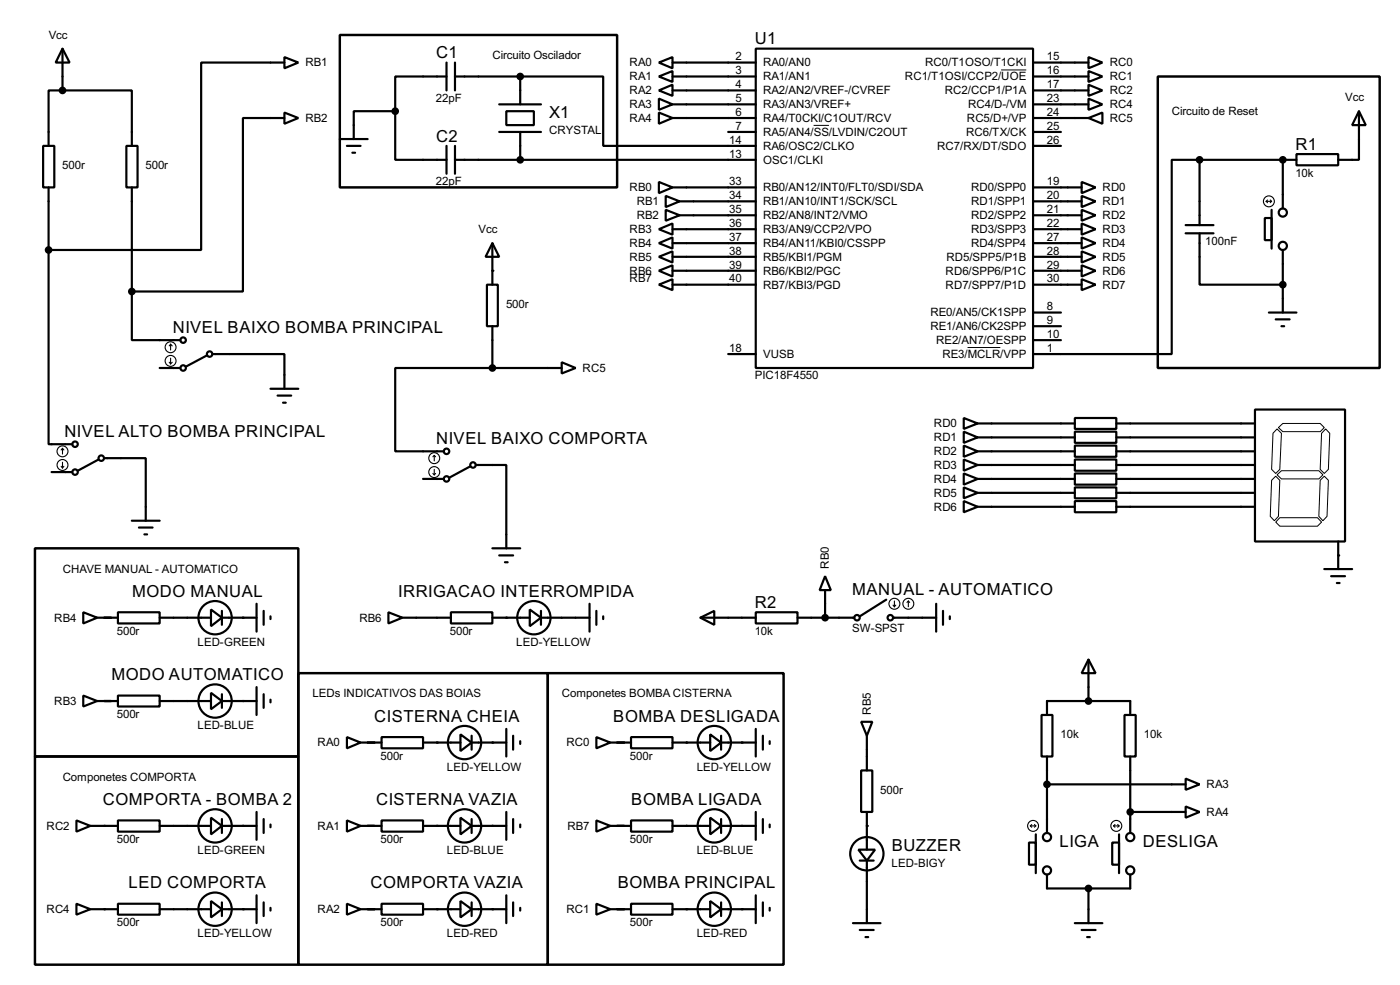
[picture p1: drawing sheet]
<svg xmlns="http://www.w3.org/2000/svg" width="256mm" height="180mm" viewBox="0 0 256 180" stroke-linecap="round" stroke-linejoin="round" font-family="sans-serif">
<g fill="none" stroke="#000" stroke-width=".4">
<path d="M11.5 8.9l1.3 2.6h-2.6zM11.5 16.6h12.7v10.1M11.5 16.6h-2.6v10.1M11.5 8.9v7.7M52.1 10.5l2.6 1-2.6 1zM52.1 11.5h-15.2v34.3h-28M81.8 14h-9.4v6.4M81.8 11.5v5.1M83.4 14h11.9M83.4 11.5v5.1M91.5 19.1h7.6M95.3 14h15.2v12.7h28"/>
<path d="M95.3 14v5.1M120.7 11.5l2.5-1v2zM120.7 14l2.5-1v2zM120.7 16.6l2.5-1.1v2.1zM120.7 18.1l2.5 1-2.5 1zM123.2 14h15.3M123.2 11.5h15.3M123.2 16.6h15.3M123.2 19.1h15.3M138.5 8.9h50.8v58.5h-50.8zM189.3 14h10.1M189.3 11.5h10.1"/>
<path d="M189.3 16.6h10.1M189.3 19.1h10.1M199.4 10.5l2.6 1-2.6 1zM199.4 13l2.6 1-2.6 1zM199.4 15.5l2.6 1.1-2.6 1zM199.4 18.1l2.6 1-2.6 1zM7.9 26.7h2.1v7.6h-2.1zM8.9 34.3v11.5M23.2 26.7h2v7.6h-2zM24.2 34.3v19.1M52.1 20.6l2.6 1-2.6 1.1zM52.1 21.6h-7.6v31.8h-20.3"/>
<path d="M62.3 25.5h5.1M63.6 26.7h2.5M64.6 28h.5M72.4 20.4h-7.6v5.1M72.4 20.4v8.9h9.4M81.8 26.7v5.1M83.4 29.3h55.1M83.4 26.7v5.1M91.5 24.2h7.6M92.8 20.4h5v2.5h-5zM95.3 24.2v5.1M120.7 33.3l2.5 1-2.5 1.1z"/>
<path d="M120.7 20.6l2.5 1-2.5 1.1zM122 35.9l2.5 1-2.5 1zM122 38.4l2.5 1-2.5 1zM123.2 34.3h15.3M123.2 21.6h15.3M124.5 36.9h14M124.5 39.4h14M133.4 24.2h5.1M189.3 36.9h8.9M189.3 39.4h8.9M189.3 34.3h8.9M189.3 21.6h10.1"/>
<path d="M189.3 24.2h5.1M189.3 26.7h5.1M198.2 33.3l2.5 1-2.5 1.1zM198.2 35.9l2.5 1-2.5 1zM198.2 38.4l2.5 1-2.5 1zM199.4 21.6l2.6-1v2.1zM219.8 29.3h-5.1v35.5h-25.4M219.8 29.3h17.7M219.8 29.3v11.9M231.7 39.9h1.3v4.1h-1.3zM233 38.4v7.1M235 29.3v8.9"/>
<path d="M237.5 28.2h7.7v2.1h-7.7zM249 20.4l1.2 2.5h-2.5zM249 20.4v8.9h-3.8M8.9 45.8v35.5h4.4M24.2 53.4v8.9h8.9M89.2 52.1h2v7.6h-2zM90.2 44.5l1.3 2.5h-2.5zM90.2 44.5v7.6M90.2 59.7v7.7M120.7 47l2.5-1v2.1zM120.7 44.5l2.5-1v2zM120.7 42l2.5-1.1v2.1z"/>
<path d="M120.7 49.6l2.5-1v2zM120.7 52.1l2.5-1v2zM123.2 42h15.3M123.2 44.5h15.3M123.2 47h15.3M123.2 49.6h15.3M123.2 52.1h15.3M189.3 42h8.9M189.3 44.5h8.9M189.3 47h8.9M189.3 49.6h8.9M189.3 52.1h8.9"/>
<path d="M189.3 57.2h5.1M189.3 59.7h5.1M198.2 40.9l2.5 1.1-2.5 1zM198.2 43.5l2.5 1-2.5 1zM198.2 46l2.5 1-2.5 1.1zM198.2 48.6l2.5 1-2.5 1zM198.2 51.1l2.5 1-2.5 1zM217.2 41.2h5.1M217.2 42.7h5.1M219.8 42.7v9.4h15.2M232.5 57.2h5M233.7 58.5h2.6"/>
<path d="M234.8 59.7h.5M235 45.8v11.4M29.3 67.4h3.8M37.9 65.1l-3.8 2M38.9 64.8h13.2v6.4M49.6 71.2h5.1M50.9 72.4h2.5M51.9 73.7h.5M90.2 67.4h-17.8v15.2h8.9M90.2 67.4h12.7M102.9 66.3l2.6 1.1-2.6 1zM133.4 64.8h5.1"/>
<path d="M176.6 79l2.5 1.1-2.5 1zM176.6 76.5l2.5 1-2.5 1zM179.1 77.5h17.8M189.3 62.3h5.1M196.9 76.5h7.6v2h-7.6zM196.9 79h7.6v2.1h-7.6zM204.5 77.5h25.4M229.9 75h16.5v24.1h-16.5zM9.5 86.4h3.8M18.1 84.1l-3.8 2.1M19.1 83.9h7.6v11.4M24.2 95.3h5.1"/>
<path d="M25.5 96.6h2.5M26.5 97.8h.5M77.5 87.7h3.8M86.2 85.4l-3.8 2M87.2 85.1h5.6v15.3M176.6 81.6l2.5 1-2.5 1zM176.6 84.1l2.5 1-2.5 1.1zM176.6 86.7l2.5 1-2.5 1zM176.6 89.2l2.5 1-2.5 1zM176.6 91.7l2.5 1.1-2.5 1zM179.1 80.1h17.8M179.1 82.6h17.8"/>
<path d="M179.1 85.1h17.8M179.1 87.7h17.8M179.1 90.2h17.8M179.1 92.8h17.8M196.9 81.6h7.6v2h-7.6zM196.9 84.1h7.6v2.1h-7.6zM196.9 86.7h7.6v2h-7.6zM196.9 89.2h7.6v2h-7.6zM196.9 91.7h7.6v2.1h-7.6zM204.5 80.1h25.4M204.5 82.6h25.4M204.5 85.1h25.4"/>
<path d="M204.5 87.7h25.4M204.5 90.2h25.4M204.5 92.8h25.4M245.2 99.1v5.1M15.3 112.1l2.5 1-2.5 1zM17.8 113.1h3.8M21.6 112.1h7.7v2h-7.7zM29.3 113.1h9.4M38.7 111.6l2 1.5-2 1.5zM40.7 113.1h6.3M40.7 111.8v2.6M47 110.5v5.1"/>
<path d="M48.3 111.8v2.6M49.6 112.8v.5M71.2 112.1l2.5 1-2.5 1zM73.7 113.1h8.9M82.6 112.1h7.6v2h-7.6zM90.2 113.1h6.9M90.2 100.4h5.1M91.5 101.7h2.5M92.5 102.9h.5M97.1 111.6l2 1.5-2 1.5zM99.1 113.1h8.9M99.1 111.8v2.6"/>
<path d="M108 110.5v5.1M109.3 111.8v2.6M110.5 112.8v.5M128.3 113.1l2.6-1.3v2.6zM128.3 113.1h10.2M138.5 112.1h7.6v2h-7.6zM146.1 113.1h10.4M151.2 105.5l1 2.5h-2zM151.2 108v5.1M162.4 109.8l-4.9 3M163.6 113.1h7.9M171.5 110.5v5.1"/>
<path d="M172.8 111.8v2.6M174 112.8v.5M242.6 104.2h5.1M243.9 105.5h2.5M244.9 106.7h.5M15.3 127.3l2.5 1-2.5 1zM17.8 128.3h3.8M21.6 127.3h7.7v2h-7.7zM29.3 128.3h9.4M38.7 126.8l2 1.5-2 1.5zM40.7 128.3h6.3M40.7 127.1v2.5"/>
<path d="M47 125.8v5.1M48.3 127.1v2.5M49.6 128.1v.5M63.6 134.9l2.5 1-2.5 1.1zM66.1 135.9h3.8M69.9 134.9h7.6v2.1h-7.6zM77.5 135.9h6.9M84.4 134.4l2 1.5-2 1.6zM86.4 135.9h6.4M86.4 134.7v2.5M92.8 133.4v5.1M94 134.7v2.5"/>
<path d="M95.3 135.7v.5M109.3 134.9l2.5 1-2.5 1.1zM111.8 135.9h3.8M115.6 134.9h7.6v2.1h-7.6zM123.2 135.9h6.9M130.1 134.4l2 1.5-2 1.6zM132.1 135.9h6.4M132.1 134.7v2.5M138.5 133.4v5.1M139.8 134.7v2.5M141 135.7v.5M157.8 132.1h2l-1 2.6z"/>
<path d="M158.8 134.7v6.3M190.8 130.9h2v7.6h-2zM191.8 130.9v-2.6h15.3v2.6M191.8 138.5v14M199.4 120.7l1.3 2.5h-2.5zM199.4 120.7v7.6M206 130.9h2.1v7.6h-2.1zM207.1 138.5v14M14 150.2l2.6 1-2.6 1zM16.6 151.2h5M21.6 150.2h7.7v2h-7.7zM29.3 151.2h9.4"/>
<path d="M38.7 149.7l2 1.5-2 1.5zM40.7 151.2h6.3M40.7 149.9v2.6M47 148.6v5.1M48.3 149.9v2.6M49.6 150.9v.5M63.6 150.2l2.5 1-2.5 1zM66.1 151.2h3.8M69.9 150.2h7.6v2h-7.6zM77.5 151.2h6.9M84.4 149.7l2 1.5-2 1.5zM86.4 151.2h6.4"/>
<path d="M86.4 149.9v2.6M92.8 148.6v5.1M94 149.9v2.6M95.3 150.9v.5M109.3 150.2l2.5 1-2.5 1zM111.8 151.2h3.8M115.6 150.2h7.6v2h-7.6zM123.2 151.2h6.9M130.1 149.7l2 1.5-2 1.5zM132.1 151.2h6.4M132.1 149.9v2.6M138.5 148.6v5.1"/>
<path d="M139.8 149.9v2.6M141 150.9v.5M157.3 155.5h3l-1.5 2zM157.5 157.5h2.6M157.8 141h2v7.6h-2zM158.8 148.6v6.9M158.8 157.5v11.5M188.5 154.2h1.3v4.1h-1.3zM189.8 152.7v7.1M191.8 143.6h25.4M203.8 154.2h1.2v4.1h-1.2zM205 152.7v7.1"/>
<path d="M207.1 148.6h10.1M217.2 142.5l2.6 1.1-2.6 1zM217.2 147.6l2.6 1-2.6 1.1zM14 165.4l2.6 1-2.6 1zM16.6 166.4h5M21.6 165.4h7.7v2h-7.7zM29.3 166.4h9.4M38.7 164.9l2 1.5-2 1.5zM40.7 166.4h6.3M40.7 165.2v2.5M47 163.9v5.1M48.3 165.2v2.5"/>
<path d="M49.6 166.2v.5M63.6 165.4l2.5 1-2.5 1zM66.1 166.4h3.8M69.9 165.4h7.6v2h-7.6zM77.5 166.4h6.9M84.4 164.9l2 1.5-2 1.5zM86.4 166.4h6.4M86.4 165.2v2.5M92.8 163.9v5.1M94 165.2v2.5M95.3 166.2v.5M109.3 165.4l2.5 1-2.5 1z"/>
<path d="M111.8 166.4h3.8M115.6 165.4h7.6v2h-7.6zM123.2 166.4h6.9M130.1 164.9l2 1.5-2 1.5zM132.1 166.4h6.4M132.1 165.2v2.5M138.5 163.9v5.1M139.8 165.2v2.5M141 166.2v.5M156.3 169h5M157.5 170.2h2.6M158.6 171.5h.5"/>
<path d="M191.8 160.1v2.5h15.3v-2.5M196.9 169h5.1M198.2 170.2h2.5M199.2 171.5h.5M199.4 162.6v6.4"/>
<circle cx="235" cy="38.9" r=".75"/>
<circle cx="235" cy="45" r=".75"/>
<circle cx="33.5" cy="62.3" r=".5"/>
<circle cx="33.5" cy="67.4" r=".5"/>
<circle cx="38.4" cy="64.8" r=".5"/>
<circle cx="13.7" cy="86.4" r=".5"/>
<circle cx="13.7" cy="81.3" r=".5"/>
<circle cx="18.5" cy="83.9" r=".5"/>
<circle cx="81.8" cy="82.6" r=".5"/>
<circle cx="81.8" cy="87.7" r=".5"/>
<circle cx="86.6" cy="85.1" r=".5"/>
<circle cx="39.4" cy="113.1" r="3.1"/>
<circle cx="97.8" cy="113.1" r="3.1"/>
<circle cx="157" cy="113.1" r=".5"/>
<circle cx="163.1" cy="113.1" r=".5"/>
<circle cx="39.4" cy="128.3" r="3.1"/>
<circle cx="85.1" cy="135.9" r="3.1"/>
<circle cx="130.8" cy="135.9" r="3.1"/>
<circle cx="39.4" cy="151.2" r="3.1"/>
<circle cx="85.1" cy="151.2" r="3.1"/>
<circle cx="130.8" cy="151.2" r="3.1"/>
<circle cx="158.8" cy="156.3" r="3.1"/>
<circle cx="191.8" cy="159.3" r=".75"/>
<circle cx="191.8" cy="153.2" r=".75"/>
<circle cx="207" cy="159.3" r=".75"/>
<circle cx="207" cy="153.2" r=".75"/>
<circle cx="39.4" cy="166.4" r="3.1"/>
<circle cx="85.1" cy="166.4" r="3.1"/>
<circle cx="130.8" cy="166.4" r="3.1"/>
</g>
<g fill="#000">
<circle cx="235" cy="29.3" r=".2"/>
<circle cx="90.2" cy="49.6" r=".2"/>
<circle cx="44.5" cy="113.1" r=".2"/>
<circle cx="92.8" cy="113.1" r=".2"/>
<circle cx="245.2" cy="101.7" r=".2"/>
<circle cx="44.5" cy="128.3" r=".2"/>
<circle cx="80.1" cy="135.9" r=".2"/>
<circle cx="90.2" cy="135.9" r=".2"/>
<circle cx="125.8" cy="135.9" r=".2"/>
<circle cx="135.9" cy="135.9" r=".2"/>
<circle cx="19.1" cy="151.2" r=".2"/>
<circle cx="44.5" cy="151.2" r=".2"/>
<circle cx="80.1" cy="151.2" r=".2"/>
<circle cx="90.2" cy="151.2" r=".2"/>
<circle cx="125.8" cy="151.2" r=".2"/>
<circle cx="135.9" cy="151.2" r=".2"/>
<circle cx="158.8" cy="151.2" r=".2"/>
<circle cx="19.1" cy="166.4" r=".2"/>
<circle cx="44.5" cy="166.4" r=".2"/>
<circle cx="80.1" cy="166.4" r=".2"/>
<circle cx="90.2" cy="166.4" r=".2"/>
<circle cx="125.8" cy="166.4" r=".2"/>
<circle cx="135.9" cy="166.4" r=".2"/>
</g>
<path d="M62.3 6.4h50.8v27.9h-50.8zM212.1 14h40.7v53.4h-40.7zM6.4 100.4h48.3v38.1h-48.3zM6.4 138.5h48.3v38.1h-48.3zM54.7 123.2h45.7v53.4h-45.7zM100.4 123.2h43.2v53.4h-43.2z" fill="none" stroke="#000" stroke-width=".45"/>
<path d="M183.4 12.8h4.6M149.1 23h2.8M177.3 63.6h6M234 78.5l.8 .8-.3 6.6-.8 .8-.7-.8 .2-6.6zM234.2 78.3l.8-.8h6.9l.7 .8-.7 .7h-6.9zM242.9 78.5l.7 .8-.2 6.6-.8 .8-.7-.8 .2-6.6zM233 87.9l.7-.7 .8 .7-.3 6.6-.7 .8-.8-.8zM234 86.9l.8-.7h6.8l.8 .7-.8 .8h-6.8zM234.5 94.8h6.9l.7 .8-.7 .7h-6.9l-.8-.7zM241.9 87.9l.7-.7 .8 .7-.3 6.6-.7 .8-.8-.8z" fill="none" stroke="#000" stroke-width=".18"/>
<g fill="#000" stroke="#000" stroke-width=".4">
<circle cx="11.4" cy="16.6" r=".5"/>
<circle cx="95.3" cy="14" r=".5"/>
<circle cx="72.4" cy="20.4" r=".5"/>
<circle cx="95.3" cy="29.3" r=".5"/>
<circle cx="219.7" cy="29.3" r=".5"/>
<circle cx="235" cy="29.3" r=".5"/>
<circle cx="8.9" cy="45.8" r=".5"/>
<circle cx="24.1" cy="53.4" r=".5"/>
<circle cx="235" cy="52.1" r=".5"/>
<circle cx="90.2" cy="67.4" r=".5"/>
<circle cx="151.1" cy="113.1" r=".5"/>
<circle cx="199.4" cy="128.3" r=".5"/>
<circle cx="191.8" cy="143.6" r=".5"/>
<circle cx="207" cy="148.6" r=".5"/>
<circle cx="199.4" cy="162.6" r=".5"/>
</g>
<g fill="none" stroke="#000" stroke-width=".2">
<path d="M232 36.9h1M232 36.9l.2 .2M232.2 36.6l-.2 .3M232.7 36.6l.3 .3M233 36.9l-.3 .2M31 66.3l.3 .3M31.3 63l.3 .3M31.3 63l-.3 .3M31.3 63v1.1M31.3 65.6v1M31.6 66.3l-.3 .3M11.2 85.4l.3 .3"/>
<path d="M11.5 82.1l.2 .3M11.5 82.1l-.3 .3M11.5 82.1v1M11.5 84.6v1.1M11.7 85.4l-.2 .3M79.3 86.7l.3 .2M79.6 83.4l.2 .2M79.6 83.4l-.3 .2M79.6 83.4v1M79.6 85.9v1M79.8 86.7l-.2 .2M163.6 110.8l.3 .3"/>
<path d="M163.9 110v1.1M164.1 110.8l-.2 .3M166.4 110l-.2 .3M166.4 110l.3 .3M166.4 110v1.1M188.8 151.2h1M188.8 151.2l.2 .2M189 150.9l-.2 .3M189.5 150.9l.3 .3M189.8 151.2l-.3 .2M204 151.2h1M204 151.2l.3 .2"/>
<path d="M204.3 150.9l-.3 .3M204.8 150.9l.2 .3M205 151.2l-.2 .2"/>
<circle cx="232.4" cy="36.9" r="1"/>
<circle cx="31.2" cy="66.1" r="1"/>
<circle cx="31.2" cy="63.6" r="1"/>
<circle cx="11.4" cy="82.6" r="1"/>
<circle cx="11.4" cy="85.1" r="1"/>
<circle cx="79.5" cy="83.9" r="1"/>
<circle cx="79.5" cy="86.4" r="1"/>
<circle cx="163.8" cy="110.5" r="1"/>
<circle cx="166.4" cy="110.5" r="1"/>
<circle cx="189.2" cy="151.2" r="1"/>
<circle cx="204.5" cy="151.2" r="1"/>
</g>
<g font-size="3.4">
<text x="79.9" y="10.6">C1</text>
<text x="138.3" y="8.1">U1</text>
<text x="100.6" y="21.7">X1</text>
<text x="79.9" y="25.9">C2</text>
<text x="237.4" y="27.4">R1</text>
<text x="31.7" y="61">NIVEL BAIXO BOMBA PRINCIPAL</text>
<text x="11.8" y="80">NIVEL ALTO BOMBA PRINCIPAL</text>
<text x="79.9" y="81.3">NIVEL BAIXO COMPORTA</text>
<text x="24.2" y="109.2">MODO MANUAL</text>
<text x="73" y="109.2">IRRIGACAO INTERROMPIDA</text>
<text x="138.3" y="111.3">R2</text>
<text x="156.1" y="109">MANUAL - AUTOMATICO</text>
<text x="20.4" y="124.5">MODO AUTOMATICO</text>
<text x="68.6" y="132.1">CISTERNA CHEIA</text>
<text x="112.4" y="132.1">BOMBA DESLIGADA</text>
<text x="18.9" y="147.3">COMPORTA - BOMBA 2</text>
<text x="68.9" y="147.3">CISTERNA VAZIA</text>
<text x="115.7" y="147.3">BOMBA LIGADA</text>
<text x="163.4" y="155.8">BUZZER</text>
<text x="194.1" y="155">LIGA</text>
<text x="209.4" y="155">DESLIGA</text>
<text x="23.6" y="162.6">LED COMPORTA</text>
<text x="67.9" y="162.6">COMPORTA VAZIA</text>
<text x="113.2" y="162.6">BOMBA PRINCIPAL</text>
</g>
<g font-size="2.4">
<text x="8.9" y="7.1">Vcc</text>
<text x="90.2" y="10.8">Circuito Oscilador</text>
<text x="134.8" y="11.1">2</text>
<text x="191.8" y="11.1">15</text>
<text x="55.9" y="12.2">RB1</text>
<text x="115.3" y="12.2">RA0</text>
<text x="115.3" y="14.7">RA1</text>
<text x="115.3" y="17.3">RA2</text>
<text x="134.8" y="13.6">3</text>
<text x="134.8" y="16.2">4</text>
<text x="139.8" y="12.2">RA0/AN0</text>
<text x="139.8" y="14.7">RA1/AN1</text>
<text x="139.8" y="17.3">RA2/AN2/VREF-/CVREF</text>
<text x="165.8" y="14.7">RC1/T1OSI/CCP2/UOE</text>
<text x="169.5" y="12.2">RC0/T1OSO/T1CKI</text>
<text x="173.1" y="17.3">RC2/CCP1/P1A</text>
<text x="191.8" y="13.6">16</text>
<text x="191.8" y="16.2">17</text>
<text x="203.3" y="12.2">RC0</text>
<text x="203.3" y="14.7">RC1</text>
<text x="203.3" y="17.3">RC2</text>
<text x="55.9" y="22.3">RB2</text>
<text x="79.9" y="18.7">22pF</text>
<text x="115.3" y="19.8">RA3</text>
<text x="115.3" y="22.3">RA4</text>
<text x="134.8" y="18.7">5</text>
<text x="134.8" y="21.2">6</text>
<text x="134.8" y="23.8">7</text>
<text x="139.8" y="19.8">RA3/AN3/VREF+</text>
<text x="139.8" y="22.3">RA4/T0CKI/C1OUT/RCV</text>
<text x="177.1" y="22.3">RC5/D+/VP</text>
<text x="177.3" y="19.8">RC4/D-/VM</text>
<text x="191.8" y="18.7">23</text>
<text x="191.8" y="21.2">24</text>
<text x="191.8" y="23.8">25</text>
<text x="203.3" y="19.8">RC4</text>
<text x="203.3" y="22.3">RC5</text>
<text x="214.7" y="21">Circuito de Reset</text>
<text x="246.4" y="18.5">Vcc</text>
<text x="100.6" y="24.6">CRYSTAL</text>
<text x="133.6" y="26.3">14</text>
<text x="133.6" y="28.9">13</text>
<text x="139.8" y="24.9">RA5/AN4/SS/LVDIN/C2OUT</text>
<text x="139.8" y="27.4">RA6/OSC2/CLKO</text>
<text x="139.8" y="30">OSC1/CLKI</text>
<text x="171.7" y="27.4">RC7/RX/DT/SDO</text>
<text x="177" y="24.9">RC6/TX/CK</text>
<text x="191.8" y="26.3">26</text>
<text x="11.4" y="31">500r</text>
<text x="26.7" y="31">500r</text>
<text x="79.9" y="33.9">22pF</text>
<text x="115.3" y="35">RB0</text>
<text x="133.6" y="33.9">33</text>
<text x="139.8" y="35">RB0/AN12/INT0/FLT0/SDI/SDA</text>
<text x="177.9" y="35">RD0/SPP0</text>
<text x="191.8" y="33.9">19</text>
<text x="202" y="35">RD0</text>
<text x="237.3" y="32.4">10k</text>
<text x="116.6" y="37.6">RB1</text>
<text x="116.6" y="40.1">RB2</text>
<text x="133.6" y="36.5">34</text>
<text x="133.6" y="39">35</text>
<text x="133.6" y="41.6">36</text>
<text x="139.8" y="37.6">RB1/AN10/INT1/SCK/SCL</text>
<text x="139.8" y="40.1">RB2/AN8/INT2/VMO</text>
<text x="177.9" y="37.6">RD1/SPP1</text>
<text x="177.9" y="40.1">RD2/SPP2</text>
<text x="191.8" y="36.5">20</text>
<text x="191.8" y="39">21</text>
<text x="191.8" y="41.6">22</text>
<text x="202" y="37.6">RD1</text>
<text x="202" y="40.1">RD2</text>
<text x="87.7" y="42.7">Vcc</text>
<text x="115.3" y="47.7">RB5</text>
<text x="115.3" y="45.2">RB4</text>
<text x="115.3" y="42.7">RB3</text>
<text x="133.6" y="44.1">37</text>
<text x="133.6" y="46.6">38</text>
<text x="139.8" y="42.7">RB3/AN9/CCP2/VPO</text>
<text x="139.8" y="45.2">RB4/AN11/KBI0/CSSPP</text>
<text x="139.8" y="47.7">RB5/KBI1/PGM</text>
<text x="173.4" y="47.7">RD5/SPP5/P1B</text>
<text x="177.9" y="42.7">RD3/SPP3</text>
<text x="177.9" y="45.2">RD4/SPP4</text>
<text x="191.8" y="44.1">27</text>
<text x="191.8" y="46.6">28</text>
<text x="202" y="42.7">RD3</text>
<text x="202" y="45.2">RD4</text>
<text x="202" y="47.7">RD5</text>
<text x="220.8" y="44.9">100nF</text>
<text x="115.3" y="50.3">RB6</text>
<text x="118.3" y="51.7">7</text>
<text x="133.6" y="49.2">39</text>
<text x="133.6" y="51.7">40</text>
<text x="139.8" y="50.3">RB6/KBI2/PGC</text>
<text x="139.8" y="52.8">RB7/KBI3/PGD</text>
<text x="173.2" y="50.3">RD6/SPP6/P1C</text>
<text x="173.2" y="52.8">RD7/SPP7/P1D</text>
<text x="191.8" y="49.2">29</text>
<text x="191.8" y="51.7">30</text>
<text x="202" y="50.3">RD6</text>
<text x="202" y="52.8">RD7</text>
<text x="92.7" y="56.4">500r</text>
<text x="170.4" y="57.9">RE0/AN5/CK1SPP</text>
<text x="191.8" y="56.8">8</text>
<text x="191.8" y="59.3">9</text>
<text x="133.6" y="64.4">18</text>
<text x="139.8" y="65.5">VUSB</text>
<text x="170.4" y="60.4">RE1/AN6/CK2SPP</text>
<text x="171.5" y="63">RE2/AN7/OESPP</text>
<text x="172.6" y="65.5">RE3/MCLR/VPP</text>
<text x="191.8" y="61.9">10</text>
<text x="191.8" y="64.4">1</text>
<text x="106.7" y="68.1">RC5</text>
<text x="138.3" y="69.5">PIC18F4550</text>
<text x="171.1" y="83.3">RD2</text>
<text x="171.1" y="80.8">RD1</text>
<text x="171.1" y="78.2">RD0</text>
<text x="171.1" y="85.8">RD3</text>
<text x="171.1" y="88.4">RD4</text>
<text x="171.1" y="90.9">RD5</text>
<text x="171.1" y="93.5">RD6</text>
<text x="11.5" y="104.8">CHAVE MANUAL - AUTOMATICO</text>
<text x="151.9" y="104.1" transform="rotate(-90 151.9 104.1)">RB0</text>
<text x="9.9" y="113.8">RB4</text>
<text x="65.8" y="113.8">RB6</text>
<text x="21.4" y="116.2">500r</text>
<text x="36.2" y="118.2">LED-GREEN</text>
<text x="82.4" y="116.2">500r</text>
<text x="94.6" y="118.2">LED-YELLOW</text>
<text x="138.3" y="116.2">10k</text>
<text x="156.1" y="115.7">SW-SPST</text>
<text x="9.9" y="129">RB3</text>
<text x="21.4" y="131.4">500r</text>
<text x="57.2" y="127.7">LEDs INDICATIVOS DAS BOIAS</text>
<text x="102.9" y="127.7">Componetes BOMBA CISTERNA</text>
<text x="159.5" y="130.8" transform="rotate(-90 159.5 130.8)">RB5</text>
<text x="36.2" y="133.5">LED-BLUE</text>
<text x="58.2" y="136.6">RA0</text>
<text x="103.8" y="136.6">RC0</text>
<text x="194.3" y="135.2">10k</text>
<text x="209.5" y="135.2">10k</text>
<text x="11.5" y="142.9">Componetes COMPORTA</text>
<text x="69.7" y="139.1">500r</text>
<text x="81.9" y="141.1">LED-YELLOW</text>
<text x="115.4" y="139.1">500r</text>
<text x="127.6" y="141.1">LED-YELLOW</text>
<text x="161.3" y="145.3">500r</text>
<text x="221" y="144.3">RA3</text>
<text x="221" y="149.3">RA4</text>
<text x="8.5" y="151.9">RC2</text>
<text x="21.4" y="154.3">500r</text>
<text x="58.2" y="151.9">RA1</text>
<text x="69.7" y="154.3">500r</text>
<text x="103.9" y="151.9">RB7</text>
<text x="115.4" y="154.3">500r</text>
<text x="36.2" y="156.3">LED-GREEN</text>
<text x="81.9" y="156.3">LED-BLUE</text>
<text x="127.6" y="156.3">LED-BLUE</text>
<text x="163.3" y="158.7">LED-BIGY</text>
<text x="8.5" y="167.1">RC4</text>
<text x="58.2" y="167.1">RA2</text>
<text x="103.8" y="167.1">RC1</text>
<text x="21.4" y="169.5">500r</text>
<text x="36.2" y="171.6">LED-YELLOW</text>
<text x="69.7" y="169.5">500r</text>
<text x="81.9" y="171.6">LED-RED</text>
<text x="115.4" y="169.5">500r</text>
<text x="127.6" y="171.6">LED-RED</text>
</g>
</svg>
